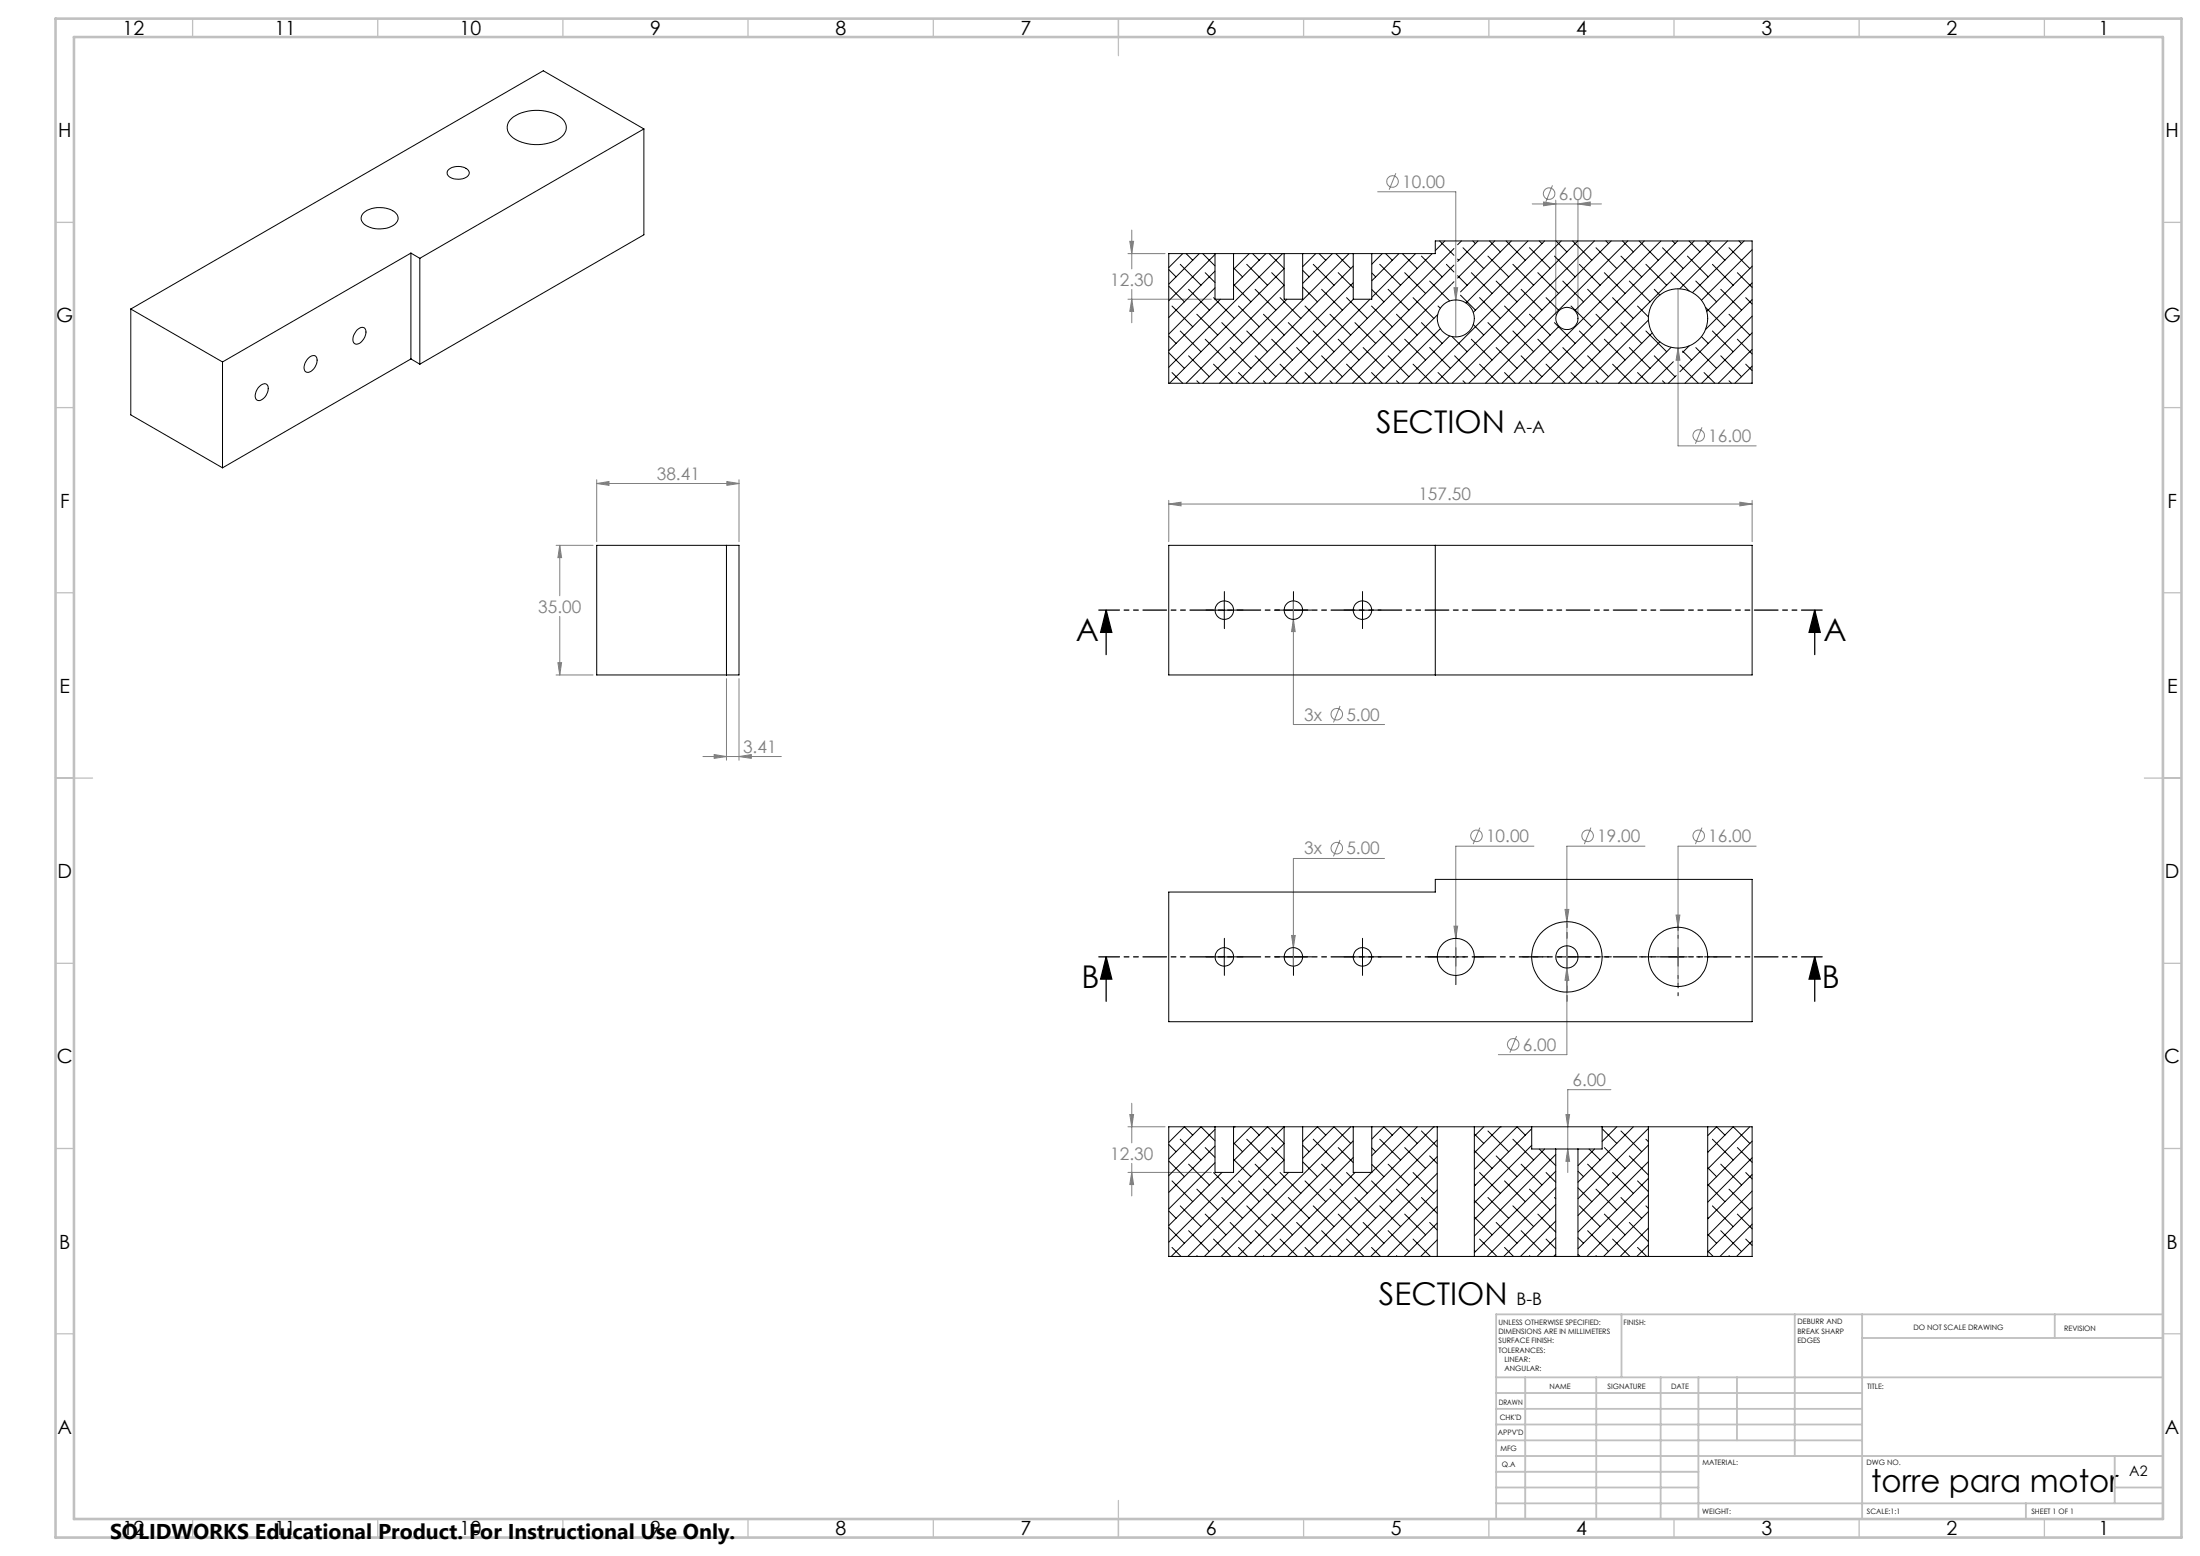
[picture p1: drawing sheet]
<svg xmlns="http://www.w3.org/2000/svg" width="594mm" height="420mm" viewBox="0 0 594 420" stroke-linecap="round" stroke-linejoin="round" font-family="sans-serif">
<g fill="none" stroke="#808080" stroke-width=".27">
<path d="M372 51.8h21.1v39.2M376.9 46.8l-1.8 4.4M413.7 55.1h18.7M416.8 54.5l3.3 .6-3.3 .4zM419.2 50l-1.8 4.5M420.1 54v31M426 55.1l3.4-.6v1zM426 54v31M304.6 68.5h10M305 65.1h1.1l-.5 3.4zM305.6 62.1v10.5M305.6 78.1v9"/>
<path d="M392.6 77.7h1l-.5 3.2zM453.1 77.9v42.5h21.1M304.6 80.8h22.5M305.6 80.8l.5 3.2h-1.1zM453.1 94l.5 3.2h-1.1zM459.5 115.3l-1.7 4.5M161.1 130.5l3.3-.5v1zM161.1 129.5v16.7M161.1 130.5h38.4M196.3 130l3.2 .5-3.2 .5zM199.5 129.5v16.7M315.6 136l3.3-.4v.9z"/>
<path d="M315.6 135.1v11.1M315.6 136h157.5M469.8 135.6l3.3 .4-3.3 .5zM473.1 135.1v11.1M150.1 147.2h10M151.1 147.2l.5 3.3h-1zM151.1 147.2v13.6M150.6 178.9h1l-.5 3.3zM151.1 166.4v15.8M349.2 167.2l.5 3.3h-1zM349.2 162.2v33.4h24.6M150.1 182.2h10"/>
<path d="M196.1 183.2v22M199.5 183.2v22M361.8 190.6l-1.8 4.4M189.8 204.2h21.2M192.8 203.7l3.3 .5-3.3 .5zM199.5 204.2l3.3-.5v1zM361.8 226.7l-1.8 4.5M373.8 231.7h-24.6v29.1M399.6 223.4l-1.8 4.4M414.2 228.4h-21.1v34.9M429.5 223.4l-1.7 4.4M444.1 228.4h-21v56.3h-18.5"/>
<path d="M459.5 223.4l-1.7 4.4M474.2 228.4h-21.1v37.9M348.7 252.5h1l-.5 3.3zM392.6 250h1l-.5 3.3zM422.6 245.5h1l-.5 3.3zM452.5 247h1.1l-.5 3.3zM409.5 279.7l-1.8 4.4M423.1 261.3l.5 3.3h-1zM305.6 297.8v10.7M434.9 294.1h-11.6v22.4M304.6 316.5h22.5M304.6 304.1h10"/>
<path d="M305 300.8h1.1l-.5 3.3zM305.6 316.5l.5 3.2h-1.1zM305.6 314v8.8M422.8 300.8h1l-.5 3.3zM423.3 310.1l.5 3.4h-1z"/>
<circle cx="376" cy="49" r="1.56"/>
<circle cx="418.3" cy="52.3" r="1.55"/>
<circle cx="458.7" cy="117.6" r="1.55"/>
<circle cx="360.9" cy="192.8" r="1.56"/>
<circle cx="360.9" cy="228.9" r="1.55"/>
<circle cx="398.7" cy="225.6" r="1.55"/>
<circle cx="428.7" cy="225.6" r="1.55"/>
<circle cx="458.7" cy="225.6" r="1.55"/>
<circle cx="408.5" cy="281.9" r="1.56"/>
</g>
<path d="M298.7 164.7l1.5 6h-3zM298.7 164.7v12M490 164.7l1.5 6h-3zM490 164.7v12M298.7 258.3l1.5 6h-3zM298.7 258.3v12M490 258.3l1.5 6h-3zM490 258.3v12" fill="none" stroke="#000" stroke-width=".35"/>
<g fill="none" stroke="#000" stroke-width=".27" stroke-dasharray="15.2 1.3 1.3 1.3">
<path d="M328.1 164.7h-2.5M330.6 162.2v-2.5M330.6 167.2v2.5M333.1 164.7h2.5M346.7 164.7h-2.5M349.2 162.2v-2.5M349.2 167.2v2.5M351.7 164.7h2.5M365.4 164.7h-2.5M367.9 162.2v-2.5M367.9 167.2v2.5M370.4 164.7h2.5"/>
<path d="M328.1 258.3h-2.5M330.6 255.8v-2.5M333.1 258.3h2.5M346.7 258.3h-2.5M349.2 255.8v-2.5M351.7 258.3h2.5M365.4 258.3h-2.5M367.9 255.8v-2.5M370.4 258.3h2.5M388.1 258.3h-2.5M393.1 253.3v-2.5M398.1 258.3h2.5"/>
<path d="M330.6 260.8v2.5M349.2 260.8v2.5M367.9 260.8v2.5M393.1 263.3v2.5"/>
</g>
<path d="M418.1 258.3h-7M423.1 253.3v-7M428.1 258.3h7M423.1 263.3v7" fill="none" stroke="#000" stroke-width=".27" stroke-dasharray="15.2 1.3 1.3 1.3" stroke-dashoffset="13.6"/>
<path d="M448.1 258.3h-5.5M453.1 253.3v-5.5M458.1 258.3h5.5M453.1 263.3v5.5" fill="none" stroke="#000" stroke-width=".27" stroke-dasharray="15.2 1.3 1.3 1.3" stroke-dashoffset="14.4"/>
<g fill="none" stroke="#000" stroke-width=".27">
<path d="M328 164.7h5.1M330.6 162.2v5M346.7 164.7h5M349.2 162.2v5M365.4 164.7h5M367.9 162.2v5M328 258.3h5.1M330.6 255.8v5M346.7 258.3h5M349.2 255.8v5M365.4 258.3h5M367.9 255.8v5"/>
<path d="M390.6 258.3h5M393.1 255.8v5M420.6 258.3h5M423.1 255.8v5M450.6 258.3h5M453.1 255.8v5"/>
</g>
<path d="M492 164.7h-195.3M492 258.3h-195.3" fill="none" stroke="#000" stroke-width=".35" stroke-dasharray="6.3 1.3 1.3 1.3 1.3 1.3" stroke-dashoffset=".8"/>
<g fill="none" stroke="#c0c0c0" stroke-width=".35">
<path d="M52 5v5M102 5v5M152 5v5M202 5v5M252 5v5M302 5v10M352 5v5M402 5v5M452 5v5M502 5v5M552 5v5M15 60h5"/>
<path d="M584 60h5M15 110h5M584 110h5M15 160h5M584 160h5M15 210h10M579 210h10M15 260h5M584 260h5M15 310h5M584 310h5M15 360h5"/>
<path d="M584 360h5M52 410v5M102 410v5M152 410v5M202 410v5M252 410v5M302 405v10M352 410v5M402 410v5M452 410v5M502 410v5M552 410v5"/>
</g>
<g fill="none" stroke="#c0c0c0" stroke-width=".5">
<path d="M437.8 354.8v17M484.6 354.8v38.2M502.8 354.8v55.2M554.8 354.8v6.4M584 354.8h-180v55.2M404 371.8h180M404 376h98.8M411.8 371.8v38.2M431 371.8v38.2M448.4 371.8v38.2M458.6 371.8v38.2M469 371.8v17"/>
<path d="M502.8 361.2h81.2M404 388.8h98.8M404 384.5h98.8M404 380.3h98.8M404 397.3h54.6M404 393h180M571 393v12.8M404 405.8h180M404 401.5h54.6M547 405.8v4.2M571 401.5h13"/>
</g>
<path d="M15 5h574v410h-574zM20 10h564v400h-564z" fill="none" stroke="#c0c0c0" stroke-width=".7"/>
<path d="M490 164.7l1.5 6h-3zM298.7 164.7l1.5 6h-3zM490 258.3l1.5 6h-3zM298.7 258.3l1.5 6h-3z" fill="#000"/>
<g fill="#808080">
<path d="M196.3 130l3.2 .5-3.2 .5zM161.1 130.5l3.3-.5v1z"/>
<path d="M315.6 136l3.3-.4v.9zM469.8 135.6l3.3 .4-3.3 .5zM349.2 167.2l-.5 3.3h1zM452.5 247l.6 3.3 .5-3.3zM422.6 245.5l.5 3.3 .5-3.3zM392.6 250l.5 3.3 .5-3.3zM348.7 252.5l.5 3.3 .5-3.3zM423.1 261.3l-.5 3.3h1zM151.1 147.2l.5 3.3h-1zM150.6 178.9h1l-.5 3.3zM192.8 203.7l3.3 .5-3.3 .5zM199.5 204.2l3.3-.5v1zM305.6 80.8l.5 3.2h-1.1zM305 65.1h1.1l-.5 3.4zM453.1 94l-.6 3.2h1.1zM416.8 54.5l3.3 .6-3.3 .4zM426 55.1l3.4-.6v1zM392.6 77.7l.5 3.2 .5-3.2zM305.6 316.5l.5 3.2h-1.1zM305 300.8h1.1l-.5 3.3zM422.8 300.8h1l-.5 3.3zM423.3 310.1l.5 3.4h-1z"/>
</g>
<g fill="none" stroke="#000" stroke-width=".27">
<path d="M138.1 32a11.6 11.6 0 0 1 13.7 0 3.2 3.2 0 0 1-.6 5.3 11.8 11.8 0 0 1-13.1-.5 3.1 3.1 0 0 1 0-4.8zM173.8 34.8l-27.1-15.7-111.4 64.3M173.8 34.8l-60.5 34.9M173.8 34.8v28.6l-60.5 34.9M98.1 57.5a7.2 7.2 0 0 1 8.8 .1 2.01 2.01 0 0 1-.7 3.3 7.1 7.1 0 0 1-8.3-.9 1.85 1.85 0 0 1 .2-2.5zM120.9 46a3.9 3.9 0 0 1 5.7 .3 2.02 2.02 0 0 1-2.3 2 3.3 3.3 0 0 1-3.5-1.3zM110.9 68.3l2.4 1.4M110.9 68.3l-50.8 29.4M110.9 68.3v28.6M113.3 69.7v28.6M315.6 77.2l4.2 4.3M315.6 72.8l1.9 1.9"/>
<path d="M318.7 71.3l5.6 5.7M319.3 68.5l-3.7 3.7M320.3 68.5l1.8 1.8M320.9 78.1l5.6 5.6M323.8 68.5l-8.2 8.2M324.7 68.5l3.3 3.3M325.4 73.6l2.6 2.7M328 68.5h5.1M328 68.5h-12.4v35h157.5v-38.5h-85.6v3.5h-17.1M328 68.5v12.3h5.1v-12.3M328 68.7l-12.4 12.5M328 73.2l-12.4 12.5"/>
<path d="M328 77.7l-12.4 12.5M333.1 68.5h13.6M333.1 76.8l4.6 4.7M333.1 72.3l2.4 2.4M336.6 71.3l5.6 5.7M337.3 68.5l-4.2 4.2M338.2 68.5l1.8 1.8M338.9 78.1l5.6 5.6M341.8 68.5l-8.7 8.7M342.7 68.5l4 4-30.9 31M343.4 73.6l3.3 3.4M346.3 68.5l-30.7 30.6"/>
<path d="M346.7 68.5h5M346.7 68.5v12.3h5v-12.3M346.7 77l-26.4 26.5M351.7 68.5h13.7M351.7 77.5l4 4M351.7 73l1.8 1.7M354.6 71.3l5.6 5.7M355.2 68.5l-3.5 3.5M356.2 68.5l1.8 1.8M356.8 78.1l5.6 5.6M359.7 68.5l-8 8M360.7 68.5l4 4"/>
<path d="M361.3 73.6l4.1 4.1M364.2 68.5l-35 35M365.4 68.5h5M365.4 68.5v12.3M365.4 71.8l-31.7 31.7M365.4 76.3l-27.2 27.2M370.4 68.5v12.3h-5M370.4 78.2l3.3 3.3M370.4 73.7l1 1M372.5 71.3l5.7 5.7M373.2 68.5l-2.8 2.8M374.1 68.5l1.8 1.8"/>
<path d="M374.8 78.1l5.6 5.6M377.7 68.5l-7.3 7.3M378.6 68.5l4.1 4M379.3 73.6l5.6 5.6M382.2 68.5l-11.8 11.8M383.8 69.1l5.6 5.6M386 75.9l5.4 5.3M386.7 68.5l-35 35M388.7 65l3.9 3.9M390.1 65l-2.6 2.6M390.5 71.3l2.1 2.1M391.8 76.8l-26.6 26.7"/>
<path d="M392.6 76l-.6 .6M392.6 67.1l-36.4 36.4M392.6 71.6l-31.9 31.9M393.6 74.4l2.5 2.6M393.6 69.9l.3 .4M394.3 79.7l4.1 4M394.6 65l-1 1.1M395 66.9l5.6 5.6M397.3 73.6l5.6 5.6M397.7 65l.7 .7M399.1 65l-5.5 5.6M401.7 69.1l5.7 5.6"/>
<path d="M402.2 65l2.9 3M403.6 65l-10 10.1M404 75.9l5.6 5.6M406.6 65l5.2 5.3M408.1 65l-13.8 13.8M408.5 71.3l5.6 5.7M410.7 78.1l5.6 5.6M412.5 65l-16.7 16.8M413 66.9l5.6 5.6M415.2 73.6l5.6 5.6M415.6 65l.7 .7M417.1 65l-19.3 19.3"/>
<path d="M419.7 69.1l5.6 5.6M420.1 65l3 3M421.5 65l-38.4 38.5M422 75.9l5.6 5.6M424.6 65l5.2 5.3M426 65l-38.4 38.5M426.4 71.3l5.6 5.7M428.7 78.1l5.6 5.6M430.5 65l-38.4 38.5M430.9 66.9l5.6 5.6M433.2 73.6l5.6 5.6M433.6 65l.7 .7"/>
<path d="M435 65l-38.4 38.5M437.7 69.1l5.6 5.6M438.1 65l2.9 3M439.5 65l-38.4 38.5M439.9 75.9l5.6 5.6M442.6 65l5.1 5.3M444 65l-18.8 18.8M444.4 71.3l5.6 5.7M446.7 78.1l1.5 1.5M448.5 65l-38.4 38.5M448.9 66.9l5.6 5.6M451.1 73.6l5 4.9"/>
<path d="M451.6 65l.7 .7M453 65l-38.5 38.5M455.6 69.1l5.6 5.6M456 65l3 3M457.4 65l-38.4 38.5M457.9 75.9l5.6 5.6M460.5 65l5.2 5.3M461.9 65l-38.4 38.5M462.4 71.3l5.6 5.7M464.6 78.1l5.6 5.6M466.4 65l-12.9 12.9M466.8 66.9l5.6 5.6"/>
<path d="M469.1 73.6l4 4M469.5 65l.7 .7M470.9 65l-13.9 14M473.1 67.4l-13.7 13.7M473.1 71.9l-12.3 12.2M473.1 76.4l-12.6 12.6M35.3 83.4l24.8 14.3M35.3 83.4v28.6l24.8 14.3M60.1 97.7v28.6M83.2 96.7a1.26 1.26 0 0 1 1.2-.8 1.26 1.26 0 0 1 1.2 .9 3.3 3.3 0 0 1-2.7 3.7 1.6 1.6 0 0 1-.6-2.4zM96.4 89.1l.4-.3a1.2 1.2 0 0 1 1.6-.3 1.2 1.2 0 0 1 .4 1.6 3.3 3.3 0 0 1-2.7 2.8 1.87 1.87 0 0 1-.3-2.9zM110.9 96.9l-50.8 29.4"/>
<path d="M110.9 96.9l2.4 1.4M315.6 95.2l4.2 4.2M315.6 90.7l1.9 2M316.4 82.6l5.7 5.6M318.7 89.3l5.6 5.7M320.9 96l5.6 5.7M323.1 84.8l5.7 5.6M325.4 91.6l5.6 5.6M327.7 98.3l5.1 5.2M327.7 80.3l5.6 5.7M329.5 80.8l-13.9 13.9M329.9 87.1l5.6 5.6"/>
<path d="M332.1 93.8l5.6 5.6M334.4 82.6l5.6 5.6M336.6 89.3l5.6 5.7M338.9 96l5.6 5.7M341.1 84.8l5.6 5.6M343.4 91.6l5.6 5.6M345.6 98.3l5.2 5.2M345.6 80.3l5.6 5.7M347.5 80.8l-22.8 22.7M347.8 87.1l5.7 5.6M350.1 93.8l5.6 5.6M352.4 82.6l5.6 5.6"/>
<path d="M354.6 89.3l5.6 5.7M356.8 96l5.6 5.7M359.1 84.8l5.6 5.6M361.3 91.6l5.6 5.6M363.6 98.3l5.1 5.2M363.6 80.3l5.6 5.7M365.4 80.8l-22.7 22.7M365.8 87.1l5.6 5.6M368.1 93.8l5.6 5.6M369.9 80.8l-22.7 22.7M370.3 82.6l5.6 5.6M372.5 89.3l5.7 5.7"/>
<path d="M374.8 96l5.6 5.7M377 84.8l5.7 5.6M379.3 91.6l5.6 5.6M381.5 98.3l5.2 5.2M381.5 80.3l5.6 5.7M383.8 87.1l5.6 5.6M386 93.8l5.6 5.6M388.2 84.9l-18.6 18.6M388.3 82.6l.6 .6M388.9 88.7l-14.8 14.8M391.4 90.7l-12.8 12.8M392 90.9l4.1 4.1"/>
<path d="M392.7 96l5.7 5.7M397.3 91.6l5.6 5.6M397.8 87.6l2.8 2.8M399.5 98.3l5.1 5.2M399.5 80.3l5.6 5.7M401.7 87.1l5.7 5.6M404 93.8l5.6 5.6M406.2 82.6l5.6 5.6M408.5 89.3l5.6 5.7M410.7 96l5.6 5.7M413 84.8l5.6 5.6M415.2 91.6l5.6 5.6"/>
<path d="M417.4 98.3l5.2 5.2M417.4 80.3l3.5 3.5M419.7 87.1l5.6 5.6M420.9 88.1l-15.3 15.4M422 93.8l5.6 5.6M424.2 82.6l5.6 5.6M426.4 89.3l5.6 5.7M428.7 96l5.6 5.7M430.9 84.8l5.6 5.6M433.2 91.6l5.6 5.6M435.4 98.3l5.1 5.2M435.4 80.3l5.6 5.7"/>
<path d="M437.7 87.1l5.6 5.6M439.9 93.8l5.6 5.6M442.1 82.6l3 2.9M444.4 89.3l5.6 5.7M445.1 86.4l-17.1 17.1M446.1 89.9l-13.6 13.6M446.7 96l5.6 5.7M448.2 92.3l-11.2 11.2M451.2 93.8l-9.7 9.7M451.8 97.6l-5.8 5.9M453.6 98.5l4.9 5M454.3 94.8l2.4 2.4"/>
<path d="M456.1 93.4l-1.8 1.7M457.9 93.8l5.6 5.6M459.4 90.9l1.8 1.8M460.5 83l5.2 5.2M462.4 89.3l5.6 5.7M464.6 96l5.6 5.7M466.8 84.8l5.6 5.6M469.1 91.6l4 3.9M471.3 98.3l1.8 1.7M471.3 80.3l1.8 1.8M473.1 80.9l-19.5 19.4M473.1 85.4l-18.2 18.1"/>
<path d="M473.1 89.8l-13.6 13.7M473.1 94.3l-9.2 9.2M473.1 98.8l-4.7 4.7M70 104.3l.4-.3a1.19 1.19 0 0 1 1.6-.3 1.19 1.19 0 0 1 .4 1.6 3.1 3.1 0 0 1-2.7 2.8 1.6 1.6 0 0 1-.6-2.4zM316.4 100.6l2.9 2.9M323.1 102.8l.7 .7M334.4 100.6l2.9 2.9M341.1 102.8l.7 .7M352.4 100.6l2.8 2.9M359.1 102.8l.6 .7M370.3 100.6l2.9 2.9M377 102.8l.7 .7"/>
<path d="M388.3 100.6l2.9 2.9M395 102.8l.7 .7M406.2 100.6l2.9 2.9M413 102.8l.6 .7M424.2 100.6l2.9 2.9M430.9 102.8l.7 .7M442.1 100.6l3 2.9M448.9 102.8l.6 .7M452.6 101.4l-2.1 2.1M460.1 100.6l2.9 2.9M466.8 102.8l.7 .7M473.1 103.3l-.2 .2"/>
<path d="M161.1 147.2h38.4v35h-38.4zM196.1 147.2v35M315.6 147.2h157.5v35h-157.5zM387.5 147.2v35M315.6 240.8h71.9v-3.4h85.6v38.4h-157.5zM315.6 313.4l4.2 4.2M315.6 308.9l1.9 2M316.4 318.8l5.7 5.6M318.7 307.5l5.6 5.6M320.9 314.2l5.6 5.6M322.1 306.4l-2.3-2.3-4.2 4.3M325.4 309.8l2.6 2.6"/>
<path d="M327.7 316.5l5.6 5.6M328 304.1h5.1M328 304.1h-12.4v35h72.5M328 304.1v12.4h5.1v-12.4M328 307.9l-3.7-3.8-8.7 8.8M328 304.9l-12.4 12.4M328 309.3l-12.4 12.6M328 313.8l-12.4 12.5M330 316.5l-14.4 14.3M333.1 304.1h13.6M333.1 312.9l4.6 4.7M333.1 308.5l2.4 2.4"/>
<path d="M333.3 304.1l-.2 .3M333.3 304.1h.1M334.4 318.8l5.6 5.6M336.6 307.5l5.6 5.6M338.9 314.2l5.6 5.6M340 306.4l-2.3-2.3-4.6 4.7M343.4 309.8l3.3 3.3-26 26M345.6 316.5l5.6 5.6M346.7 304.1h5M346.7 304.1v12.4h5v-12.4M346.7 308.6l-4.5-4.5-9.1 9.2M346.7 304.1l-31.1 31.2"/>
<path d="M346.7 308.7l-30.5 30.4M347.9 316.5l-22.7 22.6M351.7 304.1h13.7M351.7 313.6l4 4M351.7 309.1l1.8 1.8M352.4 318.8l5.6 5.6M354.6 307.5l5.6 5.6M356.8 314.2l5.6 5.6M358 306.4l-2.3-2.3-4 4M361.3 309.8l4.1 4M363.6 316.5l5.6 5.6M364.7 308.6l-4.5-4.5-8.5 8.5"/>
<path d="M364.7 304.1l-35 35M365.4 304.1h5M365.4 304.1v12.4h5v-12.4M365.4 308l-31.2 31.1M365.4 312.4l-26.7 26.7M365.9 316.5l-22.8 22.6M370.3 318.8l5.6 5.6M370.4 304.1h17.7M370.4 314.3l3.3 3.3M370.4 309.8l1 1.1M372.5 307.5l5.7 5.6M374.8 314.2l5.6 5.6"/>
<path d="M375.9 306.4l-2.2-2.3-3.3 3.4M379.3 309.8l5.6 5.6M381.5 316.5l5.6 5.6M382.7 308.6l-4.5-4.5-7.8 7.8M382.7 304.1l-35 35M383.8 305.3l4.3 4.2M386 312l2.1 2.1M387.1 304.1l-35 35M387.1 304.1h.1M388.1 304.1h10M388.1 304.1v35M388.1 307.7l-31.5 31.4"/>
<path d="M388.1 312.2l-27 26.9M388.1 316.7l-22.5 22.4M398.1 319.6l.3 .2M398.1 310.6l4.8 4.8M398.1 306.1l2.5 2.5M398.1 304.1h15.5M398.1 304.1v35M399.5 316.5l5.6 5.6M400.6 304.1l-2.5 2.6M401.7 305.3l5.7 5.6M404 312l5.6 5.6M405.1 304.1l-7 7.1"/>
<path d="M405.1 304.1h.1M406.2 318.8l5.6 5.6M408.5 307.5l5.6 5.6M410.7 314.2l5.6 5.6M411.8 306.4l-2.2-2.3-11.5 11.6M413.6 304.1h19M413.6 304.7l-15.5 15.5M413.6 309.2l-15.5 15.4M413.6 304.1v6h6.5M415.6 310.1l4.5 4.5M417.1 310.1l-19 19.1M417.4 316.5l2.7 2.6"/>
<path d="M420.1 310.1h5.9M420.1 310.1v29M420.1 311.6l-22 22M420.1 316.1l-22 22M426 310.1v29M426 316.1l1.6 1.5M428.7 314.2l5.6 5.6M429 310.1l3 3M430.5 310.1l-4.5 4.5M432.6 304.1h12.5M432.6 304.1v6h-6.6M432.6 304.7l3.9 3.9"/>
<path d="M433.2 309.8l5.6 5.6M435.4 316.5l5.6 5.6M436.5 304.1l-3.9 4M437.7 305.3l5.6 5.6M439.9 312l5.2 5.2M441 304.1l-15 15M442.1 318.8l3 2.8M444.4 307.5l.7 .7M445.1 304.1h16M445.1 304.1v35M445.1 304.6l-19.1 19M445.1 309.1l-19.1 19"/>
<path d="M445.1 313.6l-19.1 19M445.1 318.1l-19.1 19M461.1 304.1h12v35h-12M461.1 319.7l4.6 4.7M461.1 315.2l2.4 2.4M461.1 310.7l.1 .2M461.1 304.1v35M462.4 307.5l5.6 5.6M464.6 314.2l5.6 5.6M465.7 306.4l-2.2-2.3-2.4 2.4M469.1 309.8l4 3.9M471.3 316.5l1.8 1.7"/>
<path d="M472.4 308.6l-4.4-4.5-6.9 7M472.4 304.1l-11.3 11.4M473.1 308l-12 12M473.1 312.5l-12 12M473.1 317l-12 12M315.6 331.3l4.2 4.3M315.6 326.9l1.9 1.9M316.4 336.7l2.5 2.4M318.7 325.5l5.6 5.6M320.9 332.2l5.6 5.6M323.1 338.9l.3 .2M323.1 321l5.7 5.6"/>
<path d="M325.4 327.7l5.6 5.6M327.7 334.5l4.7 4.6M329.9 323.2l5.6 5.6M332.1 330l5.6 5.6M334.4 336.7l2.4 2.4M336.6 325.5l5.6 5.6M338.9 332.2l5.6 5.6M341.1 338.9l.2 .2M341.1 321l5.6 5.6M343.4 327.7l5.6 5.6M345.6 334.5l4.7 4.6M347.8 323.2l5.7 5.6"/>
<path d="M350.1 330l5.6 5.6M352.4 336.7l2.4 2.4M354.6 325.5l5.6 5.6M356.8 332.2l5.6 5.6M359.1 338.9l.2 .2M359.1 321l5.6 5.6M361.3 327.7l5.6 5.6M363.6 334.5l4.7 4.6M365.8 323.2l5.6 5.6M368.1 330l5.6 5.6M370.3 336.7l2.4 2.4M372.5 325.5l5.7 5.6"/>
<path d="M374.8 332.2l5.6 5.6M377 338.9l.2 .2M377 321l5.7 5.6M379.3 327.7l5.6 5.6M381.5 334.5l4.7 4.6M383.8 323.2l4.3 4.3M386 330l2.1 2M388.1 339.1h10M388.1 321.2l-18 17.9M388.1 325.7l-13.5 13.4M388.1 330.1l-9 9M388.1 334.7l-4.5 4.4"/>
<path d="M398.1 328.5l4.8 4.8M398.1 324l2.5 2.6M398.1 337.5l.3 .3M398.1 339.1h22M399.5 334.5l4.7 4.6M401.7 323.2l5.7 5.6M404 330l5.6 5.6M406.2 336.7l2.5 2.4M408.5 325.5l5.6 5.6M410.7 332.2l5.6 5.6M413 338.9l.2 .2M413 321l5.6 5.6"/>
<path d="M415.2 327.7l4.9 4.9M417.4 334.5l2.7 2.6M419.7 323.2l.4 .4M420.1 339.1h5.9M420.1 320.6l-18.6 18.5M420.1 325.1l-14.1 14M420.1 329.6l-9.6 9.5M420.1 334.1l-5.1 5M420.1 338.6l-.6 .5M426 339.1h19.1M426 338.6l.6 .5M426 334.1l1.6 1.5"/>
<path d="M426 320.6l3.8 3.8M426.4 325.5l5.6 5.6M428.7 332.2l5.6 5.6M430.9 338.9l.2 .2M430.9 321l5.6 5.6M433.2 327.7l5.6 5.6M435.4 334.5l4.7 4.6M437.7 323.2l5.6 5.6M439.9 330l5.2 5.1M442.1 336.7l2.5 2.4M444.4 325.5l.7 .7M445.1 339.1h16"/>
<path d="M445.1 322.6l-16.6 16.5M445.1 327l-12.1 12.1M445.1 331.5l-7.7 7.6M445.1 336l-3.1 3.1M461.1 337.7l1.5 1.4M461.1 333.2l2.4 2.4M461.1 328.7l.1 .1M462.4 325.5l5.6 5.6M464.6 332.2l5.6 5.6M466.8 338.9l.2 .2M466.8 321l5.6 5.6M469.1 327.7l4 4"/>
<path d="M471.3 334.5l1.8 1.7M473.1 321.5l-12 12M473.1 326l-12 12M473.1 330.5l-8.7 8.6M473.1 335l-4.2 4.1"/>
<circle cx="393.1" cy="86" r="5"/>
<circle cx="423" cy="86" r="3"/>
<circle cx="453.1" cy="86" r="8"/>
<circle cx="330.6" cy="164.7" r="2.5"/>
<circle cx="349.2" cy="164.7" r="2.51"/>
<circle cx="367.9" cy="164.7" r="2.51"/>
<circle cx="330.6" cy="258.3" r="2.5"/>
<circle cx="349.2" cy="258.3" r="2.51"/>
<circle cx="367.9" cy="258.3" r="2.51"/>
<circle cx="393.1" cy="258.3" r="5"/>
<circle cx="423.1" cy="258.3" r="2.99"/>
<circle cx="423.1" cy="258.3" r="9.5"/>
<circle cx="453.1" cy="258.3" r="8"/>
</g>
<g font-size="8.5">
<text x="371.5" y="116.8">SECTION</text>
<text x="290.5" y="173">A</text>
<text x="492.3" y="173">A</text>
<text x="292" y="266.6">B</text>
<text x="491.9" y="266.6">B</text>
<text x="372.3" y="352.2">SECTION</text>
<text x="505.2" y="402.7">torre para motor</text>
</g>
<text font-size="5.8" x="29.7" y="415.3">SOLIDWORKS Educational Product. For Instructional Use Only.</text>
<g font-size="5.3">
<text x="33.1" y="9.5">12</text>
<text x="74.1" y="9.5">11</text>
<text x="124.1" y="9.5">10</text>
<text x="175.6" y="9.5">9</text>
<text x="225.6" y="9.5">8</text>
<text x="275.6" y="9.5">7</text>
<text x="325.6" y="9.5">6</text>
<text x="375.6" y="9.5">5</text>
<text x="425.6" y="9.5">4</text>
<text x="475.6" y="9.5">3</text>
<text x="525.6" y="9.5">2</text>
<text x="566.6" y="9.5">1</text>
<text x="15.7" y="37">H</text>
<text x="584.7" y="37">H</text>
<text x="15.2" y="87">G</text>
<text x="584.2" y="87">G</text>
<text x="16.2" y="137">F</text>
<text x="585.2" y="137">F</text>
<text x="16.1" y="187">E</text>
<text x="585.1" y="187">E</text>
<text x="15.5" y="237">D</text>
<text x="584.5" y="237">D</text>
<text x="15.4" y="287">C</text>
<text x="584.4" y="287">C</text>
<text x="16" y="337.1">B</text>
<text x="585" y="337.1">B</text>
<text x="15.5" y="387">A</text>
<text x="584.5" y="387">A</text>
<text x="33.1" y="414.5">12</text>
<text x="74.1" y="414.5">11</text>
<text x="124.1" y="414.5">10</text>
<text x="175.6" y="414.5">9</text>
<text x="225.6" y="414.5">8</text>
<text x="275.6" y="414.5">7</text>
<text x="325.6" y="414.5">6</text>
<text x="375.6" y="414.5">5</text>
<text x="425.6" y="414.5">4</text>
<text x="475.6" y="414.5">3</text>
<text x="525.6" y="414.5">2</text>
<text x="566.6" y="414.5">1</text>
</g>
<g font-size="4.7" fill="#808080">
<text x="378.6" y="50.7">10.00</text>
<text x="420.9" y="54">6.00</text>
<text x="299.8" y="77.1">12.30</text>
<text x="461.2" y="119.3">16.00</text>
<text x="177.3" y="129.5">38.41</text>
<text x="383" y="135">157.50</text>
<text x="145.3" y="165.3">35.00</text>
<text x="352.1" y="194.5">3x</text>
<text x="363.5" y="194.5">5.00</text>
<text x="200.6" y="203.2">3.41</text>
<text x="401.2" y="227.3">10.00</text>
<text x="431.2" y="227.3">19.00</text>
<text x="461.2" y="227.3">16.00</text>
<text x="352.1" y="230.6">3x</text>
<text x="363.5" y="230.6">5.00</text>
<text x="411.2" y="283.6">6.00</text>
<text x="424.6" y="293.1">6.00</text>
<text x="299.8" y="313">12.30</text>
</g>
<g font-size="4.7">
<text x="408.7" y="116.8">A-A</text>
<text x="409.4" y="352.2">B-B</text>
</g>
<text font-size="3.9" x="574.9" y="398.5">A2</text>
<g font-size="2">
<text x="404.6" y="357.6">UNLESS OTHERWISE SPECIFIED:</text>
<text x="438.4" y="357.6">FINISH:</text>
<text x="485.3" y="357.5">DEBURR AND</text>
<text x="485.3" y="360">BREAK SHARP</text>
<text x="516.6" y="359">DO NOT SCALE DRAWING</text>
<text x="557.3" y="359.2">REVISION</text>
<text x="404.6" y="360.1">DIMENSIONS ARE IN MILLIMETERS</text>
<text x="404.6" y="362.6">SURFACE FINISH:</text>
<text x="404.6" y="365.1">TOLERANCES:</text>
<text x="485.3" y="362.5">EDGES</text>
<text x="406.2" y="367.6">LINEAR:</text>
<text x="406.2" y="370.1">ANGULAR:</text>
<text x="418.3" y="375">NAME</text>
<text x="434" y="374.9">SIGNATURE</text>
<text x="451.2" y="374.9">DATE</text>
<text x="504.1" y="374.9">TITLE:</text>
<text x="404.6" y="379.1">DRAWN</text>
<text x="404.9" y="383.3">CHK'D</text>
<text x="404.4" y="387.4">APPV'D</text>
<text x="405.1" y="391.8">MFG</text>
<text x="405.5" y="396">Q.A</text>
<text x="459.6" y="395.5">MATERIAL:</text>
<text x="504" y="395.5">DWG NO.</text>
<text x="459.6" y="408.5">WEIGHT:</text>
<text x="504.1" y="408.6">SCALE:1:1</text>
<text x="548.5" y="408.6">SHEET 1 OF 1</text>
</g>
</svg>
